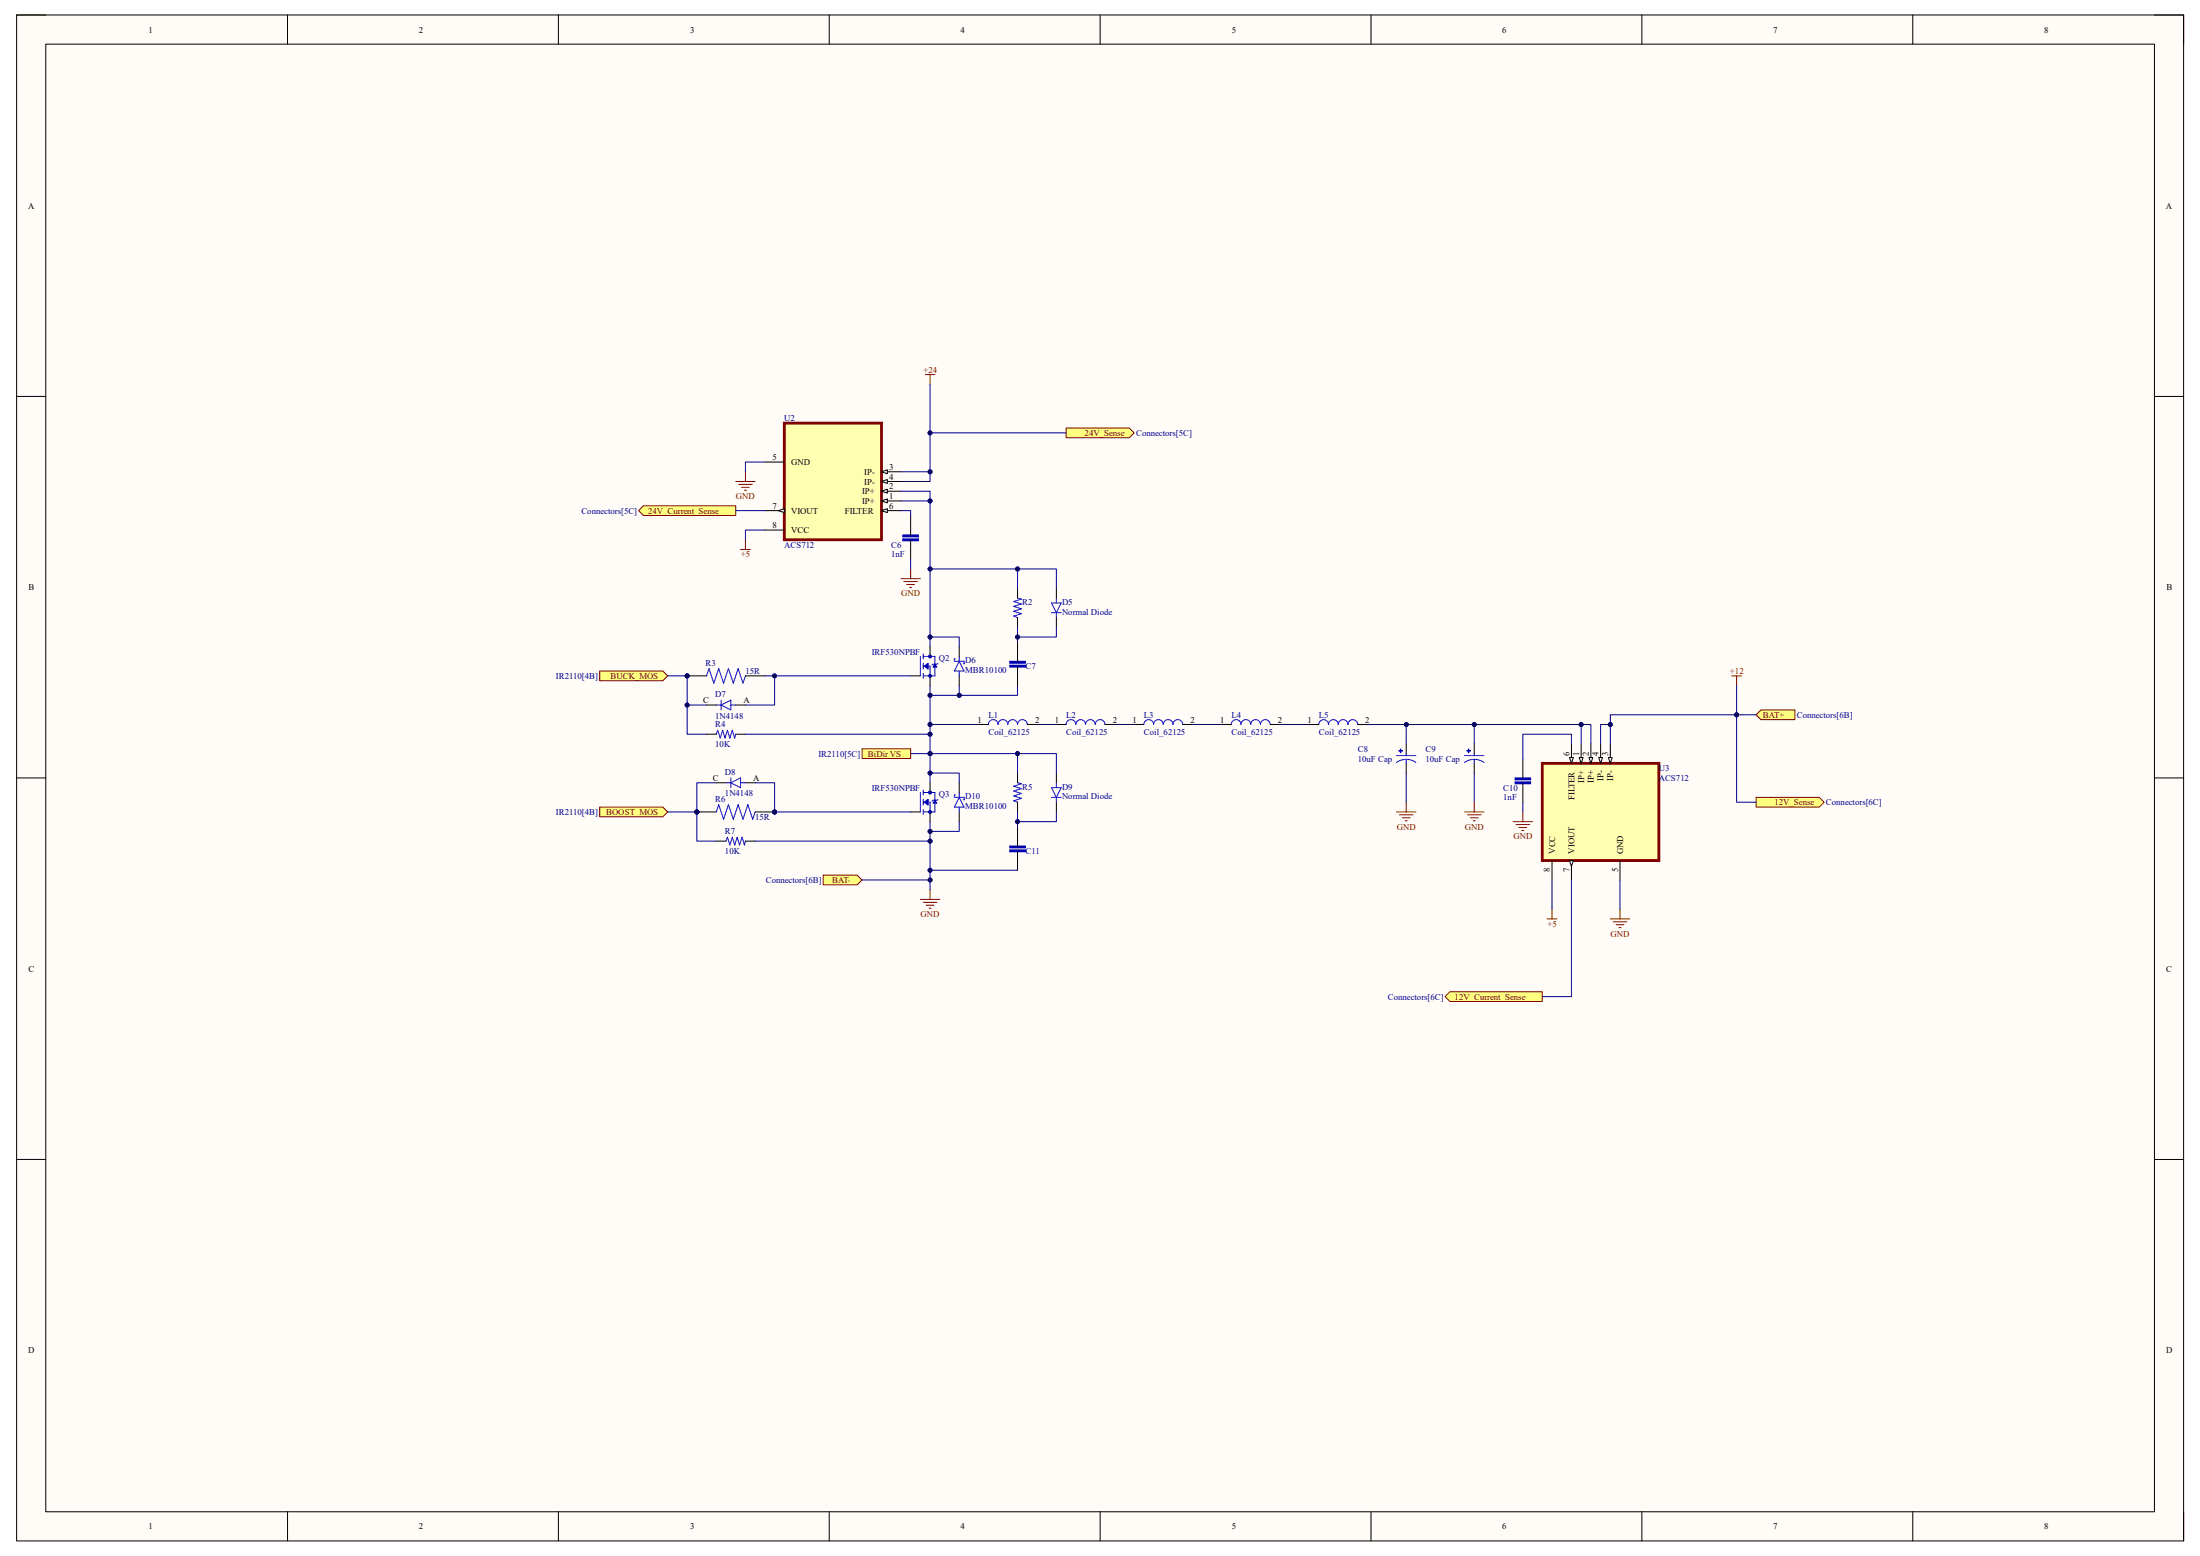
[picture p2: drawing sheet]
<svg xmlns="http://www.w3.org/2000/svg" width="297mm" height="210mm" viewBox="0 0 297 210" stroke-linecap="round" stroke-linejoin="round" font-family="sans-serif">
<path d="M2.2 2h292.6v206h-292.6z" fill-rule="evenodd" fill="#fffcf8"/>
<path d="M2.2 2h292.6v206h-292.6z" fill="none" stroke="#000" stroke-width=".14"/>
<path d="M6.2 6h284.7v198h-284.7z" fill-rule="evenodd" fill="#fffcf8"/>
<g fill="none" stroke="#000" stroke-width=".14">
<path d="M2.2 2h4M6.2 6h284.7v198h-284.7zM38.8 2v4M75.4 2v4M112 2v4M148.5 2v4M185.1 2v4M221.7 2v4M258.2 2v4M290.9 2h3.9v4M2.2 53.5h4M290.9 53.5h3.9"/>
<path d="M2.2 105h4M290.9 105h3.9M2.2 156.5h4M290.9 156.5h3.9M38.8 204v4M75.4 204v4M112 204v4M148.5 204v4M185.1 204v4M221.7 204v4M258.2 204v4M294.8 204v4"/>
</g>
<path d="M124.3 107v2.6M124.6 106.6v.7M124.6 107.9v.8M124.6 109.3v.6M124.6 108.3h1v1.3M124.6 107h1.6v2.6h-1.6M126.6 107.9l-.1 .1h-.5l-.2 .1" fill="none" stroke="#00f" stroke-width=".14"/>
<path d="M126.2 108l.3 .4h-.5z" fill="#00f"/>
<path d="M126.2 108l.3 .4h-.5z" fill="none" stroke="#00f" stroke-width=".14"/>
<path d="M124.8 108.3l.5-.4v.8z" fill="#00f"/>
<g fill="none" stroke="#00f" stroke-width=".14">
<path d="M124.8 108.3l.5-.4v.8z"/>
<circle cx="125.6" cy="109.6" r=".19"/>
<circle cx="125.6" cy="107" r=".19"/>
</g>
<path d="M122.9 109.6h1.4M125.6 105.7v1.3M125.6 109.6v1.3" fill="none" stroke="#000" stroke-width=".14"/>
<path d="M233.8 91.2h1.3M234.5 91.2v1.3M124.3 121.4h2.6M124.6 121.8h1.9M125 122.2h1.1M125.4 122.6h.3M125.6 120.1v1.3" fill="none" stroke="#800000" stroke-width=".14"/>
<circle cx="92.8" cy="91.2" r=".26" fill="#000080"/>
<circle cx="92.8" cy="91.2" r=".26" fill="none" stroke="#000080" stroke-width=".14"/>
<path d="M95.4 91.2l.3-1 .7 2 .6-2 .7 2 .6-2 .7 2 .7-2 .6 2 .3-1" fill="none" stroke="#00f" stroke-width=".14"/>
<path d="M92.8 91.2h2.6" fill="none" stroke="#000" stroke-width=".14"/>
<circle cx="92.8" cy="91.2" r=".26" fill="#000080"/>
<circle cx="92.8" cy="91.2" r=".26" fill="none" stroke="#000080" stroke-width=".14"/>
<path d="M100.6 91.2h2.7" fill="none" stroke="#000" stroke-width=".14"/>
<circle cx="94.1" cy="109.6" r=".26" fill="#000080"/>
<circle cx="94.1" cy="109.6" r=".26" fill="none" stroke="#000080" stroke-width=".14"/>
<circle cx="104.6" cy="109.6" r=".26" fill="#000080"/>
<circle cx="104.6" cy="109.6" r=".26" fill="none" stroke="#000080" stroke-width=".14"/>
<path d="M96.7 109.6l.3-1 .7 2 .6-2 .7 2 .7-2 .6 2 .7-2 .6 2 .3-1" fill="none" stroke="#00f" stroke-width=".14"/>
<path d="M94.1 109.6h2.6" fill="none" stroke="#000" stroke-width=".14"/>
<circle cx="94.1" cy="109.6" r=".26" fill="#000080"/>
<circle cx="94.1" cy="109.6" r=".26" fill="none" stroke="#000080" stroke-width=".14"/>
<path d="M101.9 109.6h2.7" fill="none" stroke="#000" stroke-width=".14"/>
<circle cx="104.6" cy="109.6" r=".26" fill="#000080"/>
<circle cx="104.6" cy="109.6" r=".26" fill="none" stroke="#000080" stroke-width=".14"/>
<path d="M96.7 95.2h.7M97.4 95.2l1.3-.7v1.3zM97.4 94.5v1.3M98.7 95.2h.6M98 105.7h.7M98.7 105v1.3M98.7 105.7l1.3-.7v1.3zM100 105.7h.6" fill="none" stroke="#00f" stroke-width=".14"/>
<path d="M95.4 95.2h1.3M99.3 95.2h1.3M96.7 105.7h1.3M100.6 105.7h1.3" fill="none" stroke="#000" stroke-width=".14"/>
<path d="M81 90.6h8.5l.6 .6-.6 .7h-8.5z" fill-rule="evenodd" fill="#ffff80"/>
<path d="M81 90.6h8.5l.6 .6-.6 .7h-8.5z" fill="none" stroke="#800000" stroke-width=".14"/>
<path d="M81 108.9h8.5l.6 .7-.6 .6h-8.5z" fill-rule="evenodd" fill="#ffff80"/>
<path d="M124.9 50.6h1.3M125.6 50.6v1.3M81 108.9h8.5l.6 .7-.6 .6h-8.5z" fill="none" stroke="#800000" stroke-width=".14"/>
<path d="M237.1 107.6h8.5l.7 .7-.7 .6h-8.5z" fill-rule="evenodd" fill="#ffff80"/>
<path d="M237.1 107.6h8.5l.7 .7-.7 .6h-8.5z" fill="none" stroke="#800000" stroke-width=".14"/>
<path d="M143.9 57.8h8.6l.6 .6-.6 .7h-8.6z" fill-rule="evenodd" fill="#ffff80"/>
<path d="M143.9 57.8h8.6l.6 .6-.6 .7h-8.6z" fill="none" stroke="#800000" stroke-width=".14"/>
<path d="M124.3 88.6v2.6M124.6 88.3v.6M124.6 89.5v.8M124.6 90.9v.7M124.6 89.9h1v1.3M124.6 88.6h1.6v2.6h-1.6M126.6 89.5l-.1 .2h-.5l-.2 .1" fill="none" stroke="#00f" stroke-width=".14"/>
<path d="M126.2 89.7l.3 .3h-.5z" fill="#00f"/>
<path d="M126.2 89.7l.3 .3h-.5z" fill="none" stroke="#00f" stroke-width=".14"/>
<path d="M124.8 89.9l.5-.4v.8z" fill="#00f"/>
<g fill="none" stroke="#00f" stroke-width=".14">
<path d="M124.8 89.9l.5-.4v.8z"/>
<circle cx="125.6" cy="88.6" r=".19"/>
<circle cx="125.6" cy="91.2" r=".19"/>
</g>
<path d="M122.9 91.2h1.4M125.6 87.3v1.3M125.6 91.2v1.3" fill="none" stroke="#000" stroke-width=".14"/>
<path d="M116.4 101.1h6.5v1.3h-6.5z" fill-rule="evenodd" fill="#ffff80"/>
<path d="M116.4 101.1h6.5v1.3h-6.5z" fill="none" stroke="#800000" stroke-width=".14"/>
<path d="M105.9 57.1h13.1v15.8h-13.1z" fill-rule="evenodd" fill="#ffffb0"/>
<path d="M105.9 57.1h13.1v15.8h-13.1z" fill="none" stroke="#800000" stroke-width=".38"/>
<path d="M119 68.9h2.6" fill="none" stroke="#000" stroke-width=".14"/>
<path d="M119 68.9l.8-.2v.5z" fill="#f8fcff"/>
<path d="M119 68.9l.8-.2v.5zM119 67.6h2.6" fill="none" stroke="#000" stroke-width=".14"/>
<path d="M119 67.6l.8-.3v.6z" fill="#f8fcff"/>
<path d="M119 67.6l.8-.3v.6zM119 66.3h2.6" fill="none" stroke="#000" stroke-width=".14"/>
<path d="M119 66.3l.8-.3v.6z" fill="#f8fcff"/>
<path d="M119 66.3l.8-.3v.6zM119 65h2.6" fill="none" stroke="#000" stroke-width=".14"/>
<path d="M119 65l.8-.3v.5z" fill="#f8fcff"/>
<path d="M119 65l.8-.3v.5zM119 63.7h2.6" fill="none" stroke="#000" stroke-width=".14"/>
<path d="M119 63.7l.8-.3v.5z" fill="#f8fcff"/>
<path d="M103.3 71.5h2.6M103.3 68.9h2.6M119 63.7l.8-.3v.5z" fill="none" stroke="#000" stroke-width=".14"/>
<path d="M105.1 68.9l.8-.2v.5z" fill="#f8fcff"/>
<path d="M103.3 62.4h2.6M105.1 68.9l.8-.2v.5z" fill="none" stroke="#000" stroke-width=".14"/>
<path d="M208.2 103h15.8v13.2h-15.8z" fill-rule="evenodd" fill="#ffffb0"/>
<path d="M208.2 103h15.8v13.2h-15.8z" fill="none" stroke="#800000" stroke-width=".38"/>
<path d="M212.2 100.4v2.6" fill="none" stroke="#000" stroke-width=".14"/>
<path d="M211.9 102.2h.5l-.2 .8z" fill="#f8fcff"/>
<path d="M211.9 102.2h.5l-.2 .8zM213.5 100.4v2.6" fill="none" stroke="#000" stroke-width=".14"/>
<path d="M213.2 102.2h.5l-.2 .8z" fill="#f8fcff"/>
<path d="M213.2 102.2h.5l-.2 .8zM214.8 100.4v2.6" fill="none" stroke="#000" stroke-width=".14"/>
<path d="M214.5 102.2h.5l-.2 .8z" fill="#f8fcff"/>
<path d="M214.5 102.2h.5l-.2 .8zM216.1 100.4v2.6" fill="none" stroke="#000" stroke-width=".14"/>
<path d="M215.8 102.2h.5l-.2 .8z" fill="#f8fcff"/>
<path d="M215.8 102.2h.5l-.2 .8zM217.4 100.4v2.6" fill="none" stroke="#000" stroke-width=".14"/>
<path d="M217.1 102.2h.6l-.3 .8z" fill="#f8fcff"/>
<path d="M209.5 116.2v2.6M212.2 116.2v2.6M217.1 102.2h.6l-.3 .8z" fill="none" stroke="#000" stroke-width=".14"/>
<path d="M211.9 116.2h.5l-.2 .7z" fill="#f8fcff"/>
<path d="M122.9 69.7v2.6M122.9 72.9v2.6M205.6 102.5v2.6M205.6 105.7v2.6M211.9 116.2h.5l-.2 .7zM218.7 116.2v2.6" fill="none" stroke="#000" stroke-width=".14"/>
<g fill="none" stroke="#800000" stroke-width=".14">
<path d="M99.3 65h2.6M99.7 65.4h1.9M100 74.2h1.3M100.1 65.8h1.1M100.5 66.2h.3M100.6 63.7v1.3M100.6 72.9v1.3M121.6 78.1h2.7M122 78.5h1.9M122.4 78.9h1.1M122.8 79.3h.3M122.9 76.8v1.3"/>
<path d="M204.3 110.9h2.6M204.7 111.3h1.8M205.1 111.7h1M205.5 112.1h.2M205.6 109.6v1.3M208.9 124h1.3M209.5 122.7v1.3M217.4 124h2.6M217.8 124.4h1.8M218.2 124.8h1M218.6 125.2h.2M218.7 122.7v1.3"/>
</g>
<path d="M121.9 72.9h2.1M121.9 72.3h2.1M204.5 105.7h2.1M204.5 105.1h2.1" fill="none" stroke="#00f" stroke-width=".26"/>
<path d="M121.9 72.7h2.1v.3h-2.1zM121.9 72.2h2.1v.3h-2.1zM204.5 105.5h2.1v.3h-2.1zM204.5 105h2.1v.3h-2.1z" fill="none" stroke="#00f" stroke-width=".14"/>
<path d="M195.1 134.5l.6-.6h12.5v1.3h-12.5z" fill-rule="evenodd" fill="#ffff80"/>
<path d="M195.1 134.5l.6-.6h12.5v1.3h-12.5z" fill="none" stroke="#800000" stroke-width=".14"/>
<path d="M86.9 68.3h12.4v1.3h-12.4l-.7-.7z" fill-rule="evenodd" fill="#ffff80"/>
<path d="M86.9 68.3h12.4v1.3h-12.4l-.7-.7z" fill="none" stroke="#800000" stroke-width=".14"/>
<path d="M136.3 89.9h2.1M136.3 89.4h2.1M136.3 114.8h2.1M136.3 114.3h2.1" fill="none" stroke="#00f" stroke-width=".26"/>
<g fill="none" stroke="#00f" stroke-width=".14">
<path d="M96.7 99.1l.2-.5 .3 1 .4-1 .3 1 .3-1 .3 1 .4-1 .3 1 .1-.5M129 88.9h-.2v.4h1.4v.3h-.2M129.5 89.3l.7 1.3h-1.4zM129.5 88.6v.7M129.5 90.6v.6M133.4 97.8a.66 .66 0 0 1 .7-.7 .66 .66 0 0 1 .6 .7 .66 .66 0 0 1 .7-.7 .66 .66 0 0 1 .7 .7 .66 .66 0 0 1 .6-.7 .66 .66 0 0 1 .7 .7 .66 .66 0 0 1 .6-.7 .66 .66 0 0 1 .7 .7M136.3 89.8h2.1v.2h-2.1zM136.3 89.3h2.1v.2h-2.1zM137.4 80.7l.5 .2-1.1 .3 1.1 .3-1.1 .3 1.1 .4-1.1 .3 1.1 .3-1.1 .4 .6 .2M142 81.4h1.3l-.7 1.3zM142 82.7h1.3M142.6 80.7v.7"/>
<path d="M142.6 82.7v.7M143.9 97.8a.66 .66 0 0 1 .7-.7 .66 .66 0 0 1 .6 .7 .66 .66 0 0 1 .7-.7 .66 .66 0 0 1 .7 .7 .66 .66 0 0 1 .6-.7 .66 .66 0 0 1 .7 .7 .66 .66 0 0 1 .6-.7 .66 .66 0 0 1 .7 .7M154.4 97.8a.66 .66 0 0 1 .7-.7 .66 .66 0 0 1 .6 .7 .65 .65 0 0 1 .7-.7 .65 .65 0 0 1 .6 .7 .66 .66 0 0 1 .7-.7 .66 .66 0 0 1 .7 .7 .66 .66 0 0 1 .6-.7 .66 .66 0 0 1 .7 .7M166.2 97.8a.66 .66 0 0 1 .7-.7 .66 .66 0 0 1 .6 .7 .66 .66 0 0 1 .7-.7 .66 .66 0 0 1 .7 .7 .66 .66 0 0 1 .6-.7 .66 .66 0 0 1 .7 .7 .66 .66 0 0 1 .6-.7 .66 .66 0 0 1 .7 .7M178 97.8a.66 .66 0 0 1 .7-.7 .66 .66 0 0 1 .7 .7 .66 .66 0 0 1 .6-.7 .66 .66 0 0 1 .7 .7 .66 .66 0 0 1 .6-.7 .66 .66 0 0 1 .7 .7 .66 .66 0 0 1 .6-.7 .66 .66 0 0 1 .7 .7M98 113.5l.2-.5 .3 1.1 .4-1.1 .3 1.1 .3-1.1 .3 1.1 .4-1.1 .3 1.1 .1-.6M129 107.3h-.2v.3h1.4v.3h-.2M129.5 107v.6M129.5 108.9v.7M129.5 107.6l.7 1.3h-1.4zM136.3 114.7h2.1v.3h-2.1zM136.3 114.2h2.1v.2h-2.1z"/>
<path d="M137.4 105.7l.5 .1-1.1 .3 1.1 .3-1.1 .4 1.1 .3-1.1 .3 1.1 .4-1.1 .3 .6 .2M142 106.3h1.3l-.7 1.3zM142 107.6h1.3M142.6 105.7v.6M142.6 107.6v.7"/>
</g>
<g fill="none" stroke="#000" stroke-width=".14">
<path d="M137.4 79.4v1.3M142.6 79.4v1.3M95.4 99.1h1.3M99.3 99.1h1.3M129.5 87.3v1.3M129.5 91.2v1.3M132.1 97.8h1.3M137.4 83.4v1.3M137.4 86.8v2.6M137.4 89.9v2.6M138.7 97.8h1.3M142.6 83.4v1.3"/>
<path d="M142.6 97.8h1.3M149.2 97.8h1.3M153.1 97.8h1.3M159.7 97.8h1.3M164.9 97.8h1.3M171.5 97.8h1.3M176.7 97.8h1.3M183.3 97.8h1.3M96.7 113.5h1.3M100.6 113.5h1.3M129.5 105.7v1.3M129.5 109.6v1.3"/>
<path d="M137.4 104.3v1.4M137.4 108.3v1.3M137.4 111.7v2.6M137.4 114.8v2.7M142.6 104.3v1.4M142.6 108.3v1.3"/>
</g>
<path d="M189.1 101.1v.5z" fill-rule="evenodd" fill="#00f"/>
<path d="M189.1 101.1v.5z" fill="none" stroke="#00f" stroke-width=".14"/>
<path d="M188.9 101.3l.4 .1z" fill-rule="evenodd" fill="#00f"/>
<path d="M188.5 102.9a2.29 2.29 0 0 1 2.7 0M188.5 102h2.7M188.9 101.3l.4 .1zM189.8 101.7v.3M189.8 102.5v.5" fill="none" stroke="#00f" stroke-width=".14"/>
<path d="M189.8 100.4v1.3M189.8 103v1.3" fill="none" stroke="#000" stroke-width=".14"/>
<path d="M198.2 101.1h.1v.5h-.1z" fill-rule="evenodd" fill="#00f"/>
<path d="M198.2 101.1h.1v.5h-.1z" fill="none" stroke="#00f" stroke-width=".14"/>
<path d="M198 101.3l.5 .1z" fill-rule="evenodd" fill="#00f"/>
<path d="M197.7 102.9a2.29 2.29 0 0 1 2.6 0M197.7 102h2.6M198 101.3l.5 .1zM199 101.7v.3M199 102.5v.5" fill="none" stroke="#00f" stroke-width=".14"/>
<path d="M199 100.4v1.3M199 103v1.3" fill="none" stroke="#000" stroke-width=".14"/>
<path d="M188.5 109.6h2.7M188.9 110h1.9M189.3 110.4h1.1M189.7 110.8h.3M189.8 108.3v1.3" fill="none" stroke="#800000" stroke-width=".14"/>
<path d="M104.6 109.6h18.3" fill="none" stroke="#000080" stroke-width=".14"/>
<circle cx="104.6" cy="109.6" r=".26" fill="#000080"/>
<g fill="none" stroke="#000080" stroke-width=".14">
<path d="M104.6 91.2v4h-4"/>
<circle cx="104.6" cy="109.6" r=".26"/>
</g>
<circle cx="104.6" cy="91.2" r=".26" fill="#000080"/>
<g fill="none" stroke="#000080" stroke-width=".14">
<path d="M92.8 91.2v4h2.6"/>
<circle cx="104.6" cy="91.2" r=".26"/>
</g>
<circle cx="92.8" cy="95.2" r=".26" fill="#000080"/>
<circle cx="92.8" cy="95.2" r=".26" fill="none" stroke="#000080" stroke-width=".14"/>
<circle cx="92.8" cy="91.2" r=".26" fill="#000080"/>
<g fill="none" stroke="#000080" stroke-width=".14">
<path d="M101.9 105.7h2.7v3.9"/>
<circle cx="92.8" cy="91.2" r=".26"/>
</g>
<circle cx="104.6" cy="109.6" r=".26" fill="#000080"/>
<g fill="none" stroke="#000080" stroke-width=".14">
<path d="M96.7 105.7h-2.6v3.9"/>
<circle cx="104.6" cy="109.6" r=".26"/>
</g>
<circle cx="94.1" cy="109.6" r=".26" fill="#000080"/>
<g fill="none" stroke="#000080" stroke-width=".14">
<path d="M90.1 91.2h2.7"/>
<circle cx="94.1" cy="109.6" r=".26"/>
</g>
<circle cx="92.8" cy="91.2" r=".26" fill="#000080"/>
<g fill="none" stroke="#000080" stroke-width=".14">
<path d="M90.1 109.6h4"/>
<circle cx="92.8" cy="91.2" r=".26"/>
</g>
<circle cx="94.1" cy="109.6" r=".26" fill="#000080"/>
<g fill="none" stroke="#000080" stroke-width=".14">
<path d="M140 97.8h2.6M150.5 97.8h2.6M161 97.8h3.9M172.8 97.8h3.9M125.6 104.3h3.9v1.4"/>
<circle cx="94.1" cy="109.6" r=".26"/>
</g>
<circle cx="125.6" cy="104.3" r=".26" fill="#000080"/>
<g fill="none" stroke="#000080" stroke-width=".14">
<path d="M129.5 110.9v1.3h-3.9"/>
<circle cx="125.6" cy="104.3" r=".26"/>
</g>
<circle cx="125.6" cy="112.2" r=".26" fill="#000080"/>
<g fill="none" stroke="#000080" stroke-width=".14">
<path d="M129.5 92.5v1.3h-3.9"/>
<circle cx="125.6" cy="112.2" r=".26"/>
</g>
<circle cx="129.5" cy="93.9" r=".26" fill="#000080"/>
<circle cx="129.5" cy="93.9" r=".26" fill="none" stroke="#000080" stroke-width=".14"/>
<circle cx="125.6" cy="93.9" r=".26" fill="#000080"/>
<g fill="none" stroke="#000080" stroke-width=".14">
<path d="M213.5 97.8h1.3v2.6"/>
<circle cx="125.6" cy="93.9" r=".26"/>
</g>
<circle cx="213.5" cy="97.8" r=".26" fill="#000080"/>
<g fill="none" stroke="#000080" stroke-width=".14">
<path d="M217.4 97.8h-1.3v2.6"/>
<circle cx="213.5" cy="97.8" r=".26"/>
</g>
<circle cx="217.4" cy="97.8" r=".26" fill="#000080"/>
<g fill="none" stroke="#000080" stroke-width=".14">
<path d="M125.6 58.4v5.3h-4"/>
<circle cx="217.4" cy="97.8" r=".26"/>
</g>
<circle cx="125.6" cy="63.7" r=".26" fill="#000080"/>
<circle cx="125.6" cy="63.7" r=".26" fill="none" stroke="#000080" stroke-width=".14"/>
<circle cx="125.6" cy="58.4" r=".26" fill="#000080"/>
<g fill="none" stroke="#000080" stroke-width=".14">
<path d="M125.6 63.7v1.3h-4"/>
<circle cx="125.6" cy="58.4" r=".26"/>
</g>
<circle cx="125.6" cy="63.7" r=".26" fill="#000080"/>
<g fill="none" stroke="#000080" stroke-width=".14">
<path d="M121.6 66.3h4v1.3"/>
<circle cx="125.6" cy="63.7" r=".26"/>
</g>
<circle cx="125.6" cy="67.6" r=".26" fill="#000080"/>
<g fill="none" stroke="#000080" stroke-width=".14">
<path d="M103.3 71.5h-2.7v1.4M103.3 62.4h-2.7v1.3M121.6 68.9h1.3v.8M122.9 75.5v1.3M137.4 92.5v1.3h-7.9M205.6 108.3v1.3M209.5 118.8v3.9M212.2 100.4v-1.3h-6.6v3.4M218.7 118.8v3.9"/>
<circle cx="125.6" cy="67.6" r=".26"/>
</g>
<circle cx="129.5" cy="93.9" r=".26" fill="#000080"/>
<g fill="none" stroke="#000080" stroke-width=".14">
<path d="M125.6 86h3.9v1.3"/>
<circle cx="129.5" cy="93.9" r=".26"/>
</g>
<circle cx="125.6" cy="86" r=".26" fill="#000080"/>
<g fill="none" stroke="#000080" stroke-width=".14">
<path d="M125.6 76.8h11.8v2.6"/>
<circle cx="125.6" cy="86" r=".26"/>
</g>
<circle cx="137.4" cy="76.8" r=".26" fill="#000080"/>
<circle cx="137.4" cy="76.8" r=".26" fill="none" stroke="#000080" stroke-width=".14"/>
<circle cx="125.6" cy="76.8" r=".26" fill="#000080"/>
<g fill="none" stroke="#000080" stroke-width=".14">
<path d="M142.6 84.7v1.3h-5.2"/>
<circle cx="125.6" cy="76.8" r=".26"/>
</g>
<circle cx="137.4" cy="86" r=".26" fill="#000080"/>
<g fill="none" stroke="#000080" stroke-width=".14">
<path d="M137.4 76.8h5.2v2.6"/>
<circle cx="137.4" cy="86" r=".26"/>
</g>
<circle cx="137.4" cy="76.8" r=".26" fill="#000080"/>
<g fill="none" stroke="#000080" stroke-width=".14">
<path d="M142.6 109.6v1.3h-5.2"/>
<circle cx="137.4" cy="76.8" r=".26"/>
</g>
<circle cx="137.4" cy="110.9" r=".26" fill="#000080"/>
<g fill="none" stroke="#000080" stroke-width=".14">
<path d="M137.4 104.3v-2.6h5.2v2.6"/>
<circle cx="137.4" cy="110.9" r=".26"/>
</g>
<circle cx="137.4" cy="101.7" r=".26" fill="#000080"/>
<g fill="none" stroke="#000080" stroke-width=".14">
<path d="M125.6 117.5h11.8"/>
<circle cx="137.4" cy="101.7" r=".26"/>
</g>
<circle cx="125.6" cy="117.5" r=".26" fill="#000080"/>
<g fill="none" stroke="#000080" stroke-width=".14">
<path d="M125.6 101.7h11.8"/>
<circle cx="125.6" cy="117.5" r=".26"/>
</g>
<circle cx="137.4" cy="101.7" r=".26" fill="#000080"/>
<circle cx="137.4" cy="101.7" r=".26" fill="none" stroke="#000080" stroke-width=".14"/>
<circle cx="125.6" cy="101.7" r=".26" fill="#000080"/>
<g fill="none" stroke="#000080" stroke-width=".14">
<path d="M101.9 113.5h23.7"/>
<circle cx="125.6" cy="101.7" r=".26"/>
</g>
<circle cx="125.6" cy="113.5" r=".26" fill="#000080"/>
<g fill="none" stroke="#000080" stroke-width=".14">
<path d="M94.1 109.6v3.9h2.6"/>
<circle cx="125.6" cy="113.5" r=".26"/>
</g>
<circle cx="94.1" cy="109.6" r=".26" fill="#000080"/>
<g fill="none" stroke="#000080" stroke-width=".14">
<path d="M100.6 99.1h25"/>
<circle cx="94.1" cy="109.6" r=".26"/>
</g>
<circle cx="125.6" cy="99.1" r=".26" fill="#000080"/>
<g fill="none" stroke="#000080" stroke-width=".14">
<path d="M92.8 95.2v3.9h2.6"/>
<circle cx="125.6" cy="99.1" r=".26"/>
</g>
<circle cx="92.8" cy="95.2" r=".26" fill="#000080"/>
<g fill="none" stroke="#000080" stroke-width=".14">
<path d="M199 97.8v2.6"/>
<circle cx="92.8" cy="95.2" r=".26"/>
</g>
<circle cx="199" cy="97.8" r=".26" fill="#000080"/>
<g fill="none" stroke="#000080" stroke-width=".14">
<path d="M189.8 97.8v2.6"/>
<circle cx="199" cy="97.8" r=".26"/>
</g>
<circle cx="189.9" cy="97.8" r=".26" fill="#000080"/>
<g fill="none" stroke="#000080" stroke-width=".14">
<path d="M103.3 91.2h19.6M189.8 104.3v4M199 104.3v4"/>
<circle cx="189.9" cy="97.8" r=".26"/>
</g>
<path d="M197.7 109.6h2.6M198.1 110h1.9M198.5 110.4h1.1M198.9 110.8h.3M199 108.3v1.3" fill="none" stroke="#800000" stroke-width=".14"/>
<circle cx="104.6" cy="91.2" r=".26" fill="#000080"/>
<g fill="none" stroke="#000080" stroke-width=".14">
<path d="M121.6 67.6h4v19.7"/>
<circle cx="104.6" cy="91.2" r=".26"/>
</g>
<circle cx="125.6" cy="67.6" r=".26" fill="#000080"/>
<circle cx="125.6" cy="67.6" r=".26" fill="none" stroke="#000080" stroke-width=".14"/>
<circle cx="125.6" cy="76.8" r=".26" fill="#000080"/>
<circle cx="125.6" cy="76.8" r=".26" fill="none" stroke="#000080" stroke-width=".14"/>
<circle cx="125.6" cy="86" r=".26" fill="#000080"/>
<g fill="none" stroke="#000080" stroke-width=".14">
<path d="M125.6 97.8v3.9h-2.7"/>
<circle cx="125.6" cy="86" r=".26"/>
</g>
<circle cx="125.6" cy="97.8" r=".26" fill="#000080"/>
<circle cx="125.6" cy="97.8" r=".26" fill="none" stroke="#000080" stroke-width=".14"/>
<circle cx="125.6" cy="99.1" r=".26" fill="#000080"/>
<circle cx="125.6" cy="99.1" r=".26" fill="none" stroke="#000080" stroke-width=".14"/>
<circle cx="125.6" cy="101.7" r=".26" fill="#000080"/>
<g fill="none" stroke="#000080" stroke-width=".14">
<path d="M125.6 92.5v5.3h6.5"/>
<circle cx="125.6" cy="101.7" r=".26"/>
</g>
<circle cx="125.6" cy="93.9" r=".26" fill="#000080"/>
<circle cx="125.6" cy="93.9" r=".26" fill="none" stroke="#000080" stroke-width=".14"/>
<circle cx="125.6" cy="97.8" r=".26" fill="#000080"/>
<g fill="none" stroke="#000080" stroke-width=".14">
<path d="M184.6 97.8h28.9v2.6"/>
<circle cx="125.6" cy="97.8" r=".26"/>
</g>
<circle cx="189.9" cy="97.8" r=".26" fill="#000080"/>
<circle cx="189.9" cy="97.8" r=".26" fill="none" stroke="#000080" stroke-width=".14"/>
<circle cx="199" cy="97.8" r=".26" fill="#000080"/>
<circle cx="199" cy="97.8" r=".26" fill="none" stroke="#000080" stroke-width=".14"/>
<circle cx="213.5" cy="97.8" r=".26" fill="#000080"/>
<g fill="none" stroke="#000080" stroke-width=".14">
<path d="M125.6 110.9v9.2"/>
<circle cx="213.5" cy="97.8" r=".26"/>
</g>
<circle cx="125.6" cy="112.2" r=".26" fill="#000080"/>
<circle cx="125.6" cy="112.2" r=".26" fill="none" stroke="#000080" stroke-width=".14"/>
<circle cx="125.6" cy="113.5" r=".26" fill="#000080"/>
<circle cx="125.6" cy="113.5" r=".26" fill="none" stroke="#000080" stroke-width=".14"/>
<circle cx="125.6" cy="117.5" r=".26" fill="#000080"/>
<circle cx="125.6" cy="117.5" r=".26" fill="none" stroke="#000080" stroke-width=".14"/>
<circle cx="125.6" cy="118.8" r=".26" fill="#000080"/>
<g fill="none" stroke="#000080" stroke-width=".14">
<path d="M125.6 101.7v4"/>
<circle cx="125.6" cy="118.8" r=".26"/>
</g>
<circle cx="125.6" cy="101.7" r=".26" fill="#000080"/>
<circle cx="125.6" cy="101.7" r=".26" fill="none" stroke="#000080" stroke-width=".14"/>
<circle cx="125.6" cy="104.3" r=".26" fill="#000080"/>
<g fill="none" stroke="#000080" stroke-width=".14">
<path d="M137.4 109.6v2.1"/>
<circle cx="125.6" cy="104.3" r=".26"/>
</g>
<circle cx="137.4" cy="110.9" r=".26" fill="#000080"/>
<g fill="none" stroke="#000080" stroke-width=".14">
<path d="M137.4 84.7v2.1"/>
<circle cx="137.4" cy="110.9" r=".26"/>
</g>
<circle cx="137.4" cy="86" r=".26" fill="#000080"/>
<g fill="none" stroke="#000080" stroke-width=".14">
<path d="M125.6 51.9v6.5h18.3"/>
<circle cx="137.4" cy="86" r=".26"/>
</g>
<circle cx="125.6" cy="58.4" r=".26" fill="#000080"/>
<g fill="none" stroke="#000080" stroke-width=".14">
<path d="M99.3 68.9h4M234.5 92.5v4h-17.1v3.9"/>
<circle cx="125.6" cy="58.4" r=".26"/>
</g>
<circle cx="217.4" cy="97.8" r=".26" fill="#000080"/>
<circle cx="217.4" cy="97.8" r=".26" fill="none" stroke="#000080" stroke-width=".14"/>
<circle cx="234.5" cy="96.5" r=".26" fill="#000080"/>
<g fill="none" stroke="#000080" stroke-width=".14">
<path d="M234.5 96.5v11.8h2.6"/>
<circle cx="234.5" cy="96.5" r=".26"/>
</g>
<circle cx="234.5" cy="96.5" r=".26" fill="#000080"/>
<g fill="none" stroke="#000080" stroke-width=".14">
<path d="M212.2 118.8v15.7h-4"/>
<circle cx="234.5" cy="96.5" r=".26"/>
</g>
<path d="M237.1 96.5l.6-.7h4.6v1.3h-4.6z" fill-rule="evenodd" fill="#ffff80"/>
<path d="M237.1 96.5l.6-.7h4.6v1.3h-4.6z" fill="none" stroke="#800000" stroke-width=".14"/>
<path d="M111.1 118.1h4.6l.7 .7-.7 .6h-4.6z" fill-rule="evenodd" fill="#ffff80"/>
<path d="M111.1 118.1h4.6l.7 .7-.7 .6h-4.6z" fill="none" stroke="#800000" stroke-width=".14"/>
<path d="M234.5 96.5h2.6" fill="none" stroke="#000080" stroke-width=".14"/>
<circle cx="234.5" cy="96.5" r=".26" fill="#000080"/>
<g fill="none" stroke="#000080" stroke-width=".14">
<path d="M116.4 118.8h9.2"/>
<circle cx="234.5" cy="96.5" r=".26"/>
</g>
<circle cx="125.6" cy="118.8" r=".26" fill="#000080"/>
<circle cx="125.6" cy="118.8" r=".26" fill="none" stroke="#000080" stroke-width=".14"/>
<g font-size="1.2">
<text x="20.1" y="4.4">1</text>
<text x="56.6" y="4.4">2</text>
<text x="93.2" y="4.4">3</text>
<text x="129.7" y="4.4">4</text>
<text x="166.3" y="4.4">5</text>
<text x="202.8" y="4.4">6</text>
<text x="239.4" y="4.4">7</text>
<text x="276" y="4.4">8</text>
<text x="3.8" y="28.2">A</text>
<text x="292.4" y="28.2">A</text>
<text x="104.3" y="62.1">5</text>
<text x="106.8" y="62.8">GND</text>
<text x="116.7" y="65.4">IP-</text>
<text x="116.7" y="64.1">IP-</text>
<text x="120.1" y="64.7">4</text>
<text x="120.1" y="63.4">3</text>
<text x="104.3" y="71.3">8</text>
<text x="104.3" y="68.7">7</text>
<text x="106.8" y="71.9">VCC</text>
<text x="106.8" y="69.3">VIOUT</text>
<text x="114" y="69.3">FILTER</text>
<text x="116.4" y="68">IP+</text>
<text x="116.4" y="66.7">IP+</text>
<text x="120.1" y="68.7">6</text>
<text x="120.1" y="67.4">1</text>
<text x="120.1" y="66">2</text>
<text x="3.9" y="79.7">B</text>
<text x="292.5" y="79.7">B</text>
<text x="94.9" y="94.9">C</text>
<text x="100.4" y="94.9">A</text>
<text x="132" y="97.5">1</text>
<text x="139.7" y="97.5">2</text>
<text x="142.4" y="97.5">1</text>
<text x="150.2" y="97.5">2</text>
<text x="152.9" y="97.5">1</text>
<text x="160.7" y="97.5">2</text>
<text x="164.7" y="97.5">1</text>
<text x="172.5" y="97.5">2</text>
<text x="176.5" y="97.5">1</text>
<text x="184.3" y="97.5">2</text>
<text x="211.9" y="102" transform="rotate(-90 211.9 102)">6</text>
<text x="213.2" y="102" transform="rotate(-90 213.2 102)">1</text>
<text x="214.5" y="102" transform="rotate(-90 214.5 102)">2</text>
<text x="215.8" y="102" transform="rotate(-90 215.8 102)">4</text>
<text x="217.1" y="102" transform="rotate(-90 217.1 102)">3</text>
<text x="96.2" y="105.4">C</text>
<text x="101.7" y="105.4">A</text>
<text x="212.6" y="108" transform="rotate(-90 212.6 108)">FILTER</text>
<text x="213.9" y="105.7" transform="rotate(-90 213.9 105.7)">IP+</text>
<text x="215.2" y="105.7" transform="rotate(-90 215.2 105.7)">IP+</text>
<text x="216.5" y="105.4" transform="rotate(-90 216.5 105.4)">IP-</text>
<text x="217.8" y="105.4" transform="rotate(-90 217.8 105.4)">IP-</text>
<text x="209.3" y="117.7" transform="rotate(-90 209.3 117.7)">8</text>
<text x="209.9" y="115.2" transform="rotate(-90 209.9 115.2)">VCC</text>
<text x="211.9" y="117.7" transform="rotate(-90 211.9 117.7)">7</text>
<text x="212.6" y="115.2" transform="rotate(-90 212.6 115.2)">VIOUT</text>
<text x="218.4" y="117.7" transform="rotate(-90 218.4 117.7)">5</text>
<text x="219.1" y="115.2" transform="rotate(-90 219.1 115.2)">GND</text>
<text x="3.9" y="131.1">C</text>
<text x="292.4" y="131.1">C</text>
<text x="3.8" y="182.6">D</text>
<text x="292.4" y="182.6">D</text>
<text x="20.1" y="206.4">1</text>
<text x="56.6" y="206.4">2</text>
<text x="93.2" y="206.4">3</text>
<text x="129.7" y="206.4">4</text>
<text x="166.3" y="206.4">5</text>
<text x="202.8" y="206.4">6</text>
<text x="239.4" y="206.4">7</text>
<text x="276" y="206.4">8</text>
</g>
<g font-size="1.2" fill="#800000">
<text x="124.7" y="50.3">+24</text>
<text x="146.4" y="58.8">24V_Sense</text>
<text x="87.5" y="69.3">24V_Current_Sense</text>
<text x="99.4" y="67.4">GND</text>
<text x="100" y="75.2">+5</text>
<text x="121.7" y="80.5">GND</text>
<text x="82.4" y="91.6">BUCK_MOS</text>
<text x="233.6" y="91">+12</text>
<text x="238" y="96.9">BAT+</text>
<text x="117.2" y="102.1">BiDir VS</text>
<text x="81.8" y="110">BOOST_MOS</text>
<text x="188.6" y="112">GND</text>
<text x="197.8" y="112">GND</text>
<text x="204.3" y="113.3">GND</text>
<text x="239.6" y="108.7">12V_Sense</text>
<text x="112.4" y="119.2">BAT-</text>
<text x="124.3" y="123.8">GND</text>
<text x="208.9" y="125.1">+5</text>
<text x="217.4" y="126.4">GND</text>
<text x="196.4" y="134.9">12V_Current_Sense</text>
</g>
<g font-size="1.2" fill="#000080">
<text x="105.9" y="56.9">U2</text>
<text x="153.4" y="58.8">Connectors[5C]</text>
<text x="78.5" y="69.3">Connectors[5C]</text>
<text x="105.9" y="73.9">ACS712</text>
<text x="120.3" y="73.9">C6</text>
<text x="120.3" y="75.2">1nF</text>
<text x="138" y="81.7">R2</text>
<text x="143.4" y="81.7">D5</text>
<text x="143.4" y="83">Normal Diode</text>
<text x="95.2" y="89.8">R3</text>
<text x="117.7" y="88.3">IRF530NPBF</text>
<text x="126.7" y="89.2">Q2</text>
<text x="130.3" y="89.5">D6</text>
<text x="75.1" y="91.6">IR2110[4B]</text>
<text x="96.6" y="94.1">D7</text>
<text x="100.6" y="91">15R</text>
<text x="130.3" y="90.8">MBR10100</text>
<text x="138.4" y="90.3">C7</text>
<text x="96.6" y="97">1N4148</text>
<text x="96.6" y="98.2">R4</text>
<text x="96.6" y="100.8">10K</text>
<text x="133.4" y="96.9">L1</text>
<text x="133.4" y="99.2">Coil_62125</text>
<text x="143.9" y="96.9">L2</text>
<text x="143.9" y="99.2">Coil_62125</text>
<text x="154.4" y="96.9">L3</text>
<text x="154.4" y="99.2">Coil_62125</text>
<text x="166.2" y="96.9">L4</text>
<text x="166.2" y="99.2">Coil_62125</text>
<text x="178.1" y="96.9">L5</text>
<text x="178.1" y="99.2">Coil_62125</text>
<text x="183.3" y="101.5">C8</text>
<text x="192.4" y="101.5">C9</text>
<text x="242.6" y="96.9">Connectors[6B]</text>
<text x="97.9" y="104.6">D8</text>
<text x="97.9" y="107.5">1N4148</text>
<text x="110.5" y="102.1">IR2110[5C]</text>
<text x="117.7" y="106.7">IRF530NPBF</text>
<text x="126.7" y="107.6">Q3</text>
<text x="130.3" y="107.9">D10</text>
<text x="138" y="106.6">R5</text>
<text x="143.4" y="106.6">D9</text>
<text x="143.4" y="107.9">Normal Diode</text>
<text x="183.3" y="102.8">10uF Cap</text>
<text x="192.4" y="102.8">10uF Cap</text>
<text x="202.9" y="106.7">C10</text>
<text x="223.9" y="104.1">U3</text>
<text x="223.9" y="105.4">ACS712</text>
<text x="75.1" y="110">IR2110[4B]</text>
<text x="96.6" y="108.2">R6</text>
<text x="97.9" y="112.6">R7</text>
<text x="101.9" y="110.7">15R</text>
<text x="130.3" y="109.2">MBR10100</text>
<text x="202.9" y="108">1nF</text>
<text x="246.5" y="108.7">Connectors[6C]</text>
<text x="97.9" y="115.2">10K</text>
<text x="103.4" y="119.2">Connectors[6B]</text>
<text x="138.4" y="115.2">C11</text>
<text x="187.4" y="134.9">Connectors[6C]</text>
</g>
</svg>
